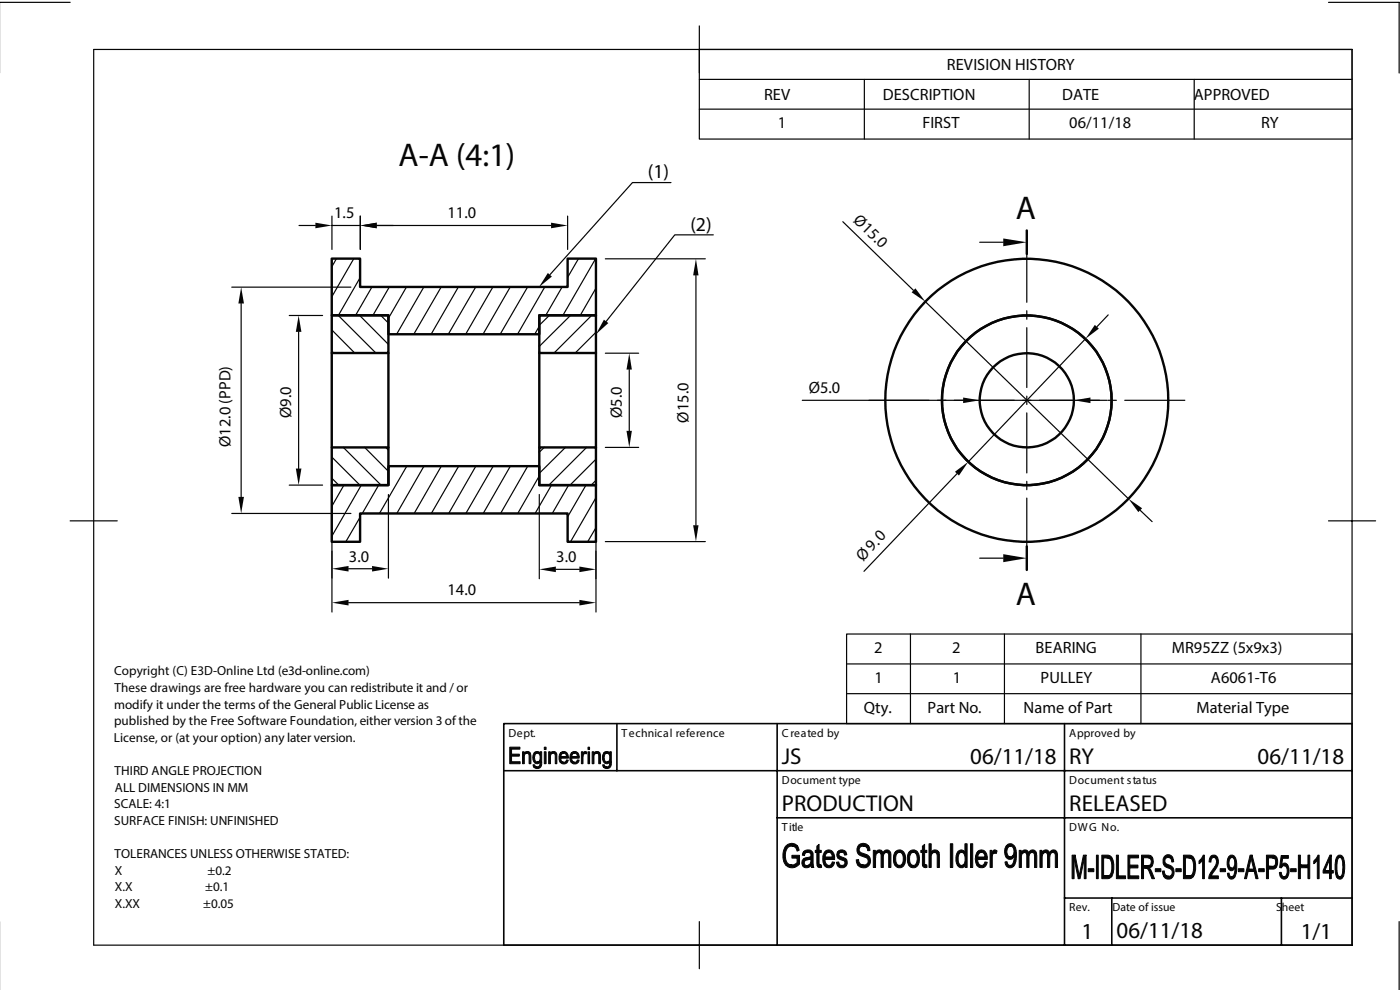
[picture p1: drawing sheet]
<svg xmlns="http://www.w3.org/2000/svg" width="297mm" height="210mm" viewBox="0 0 297 210" stroke-linecap="round" stroke-linejoin="round" font-family="sans-serif">
<!-- layer: Layer 1 -->
<g fill="none" stroke="#050504" stroke-width=".51">
<path d="M70.4 54.9h6v6h44v-6h6v12h-12v4h-32v-4h-12zM70.4 66.9h12v8h-12zM70.4 74.9v20M82.4 74.9v20M114.4 74.9v20M114.4 66.9h12v8h-12zM126.4 74.9v20M70.4 94.9h12v8h-12zM114.4 94.9h12v8h-12zM70.4 102.9h12v-4h32v4h12v12h-6v-6h-44v6h-6z"/>
<circle cx="217.8" cy="84.9" r="18"/>
<circle cx="217.8" cy="84.9" r="10"/>
<circle cx="217.8" cy="84.9" r="30"/>
</g>
<path d="M-.1 .5h15M19.9 10.5h266.9v190h-266.9zM148.4 5.5v10M281.8 .5h15v15M14.9 110.5h10M281.8 110.5h10M148.4 195.5v10M296.8 195.5v14.6" fill="none" stroke="#050504" stroke-width=".25"/>
<path d="M106.9 153.5h179.9v47h-179.9zM130.9 153.5v10M164.9 153.5v47M225.8 153.5v47M106.9 163.5h179.9M164.9 173.5h121.9M225.8 190.5h61M235.9 190.5v10M271.8 190.5v10" fill="none" stroke="#050504" stroke-width=".34"/>
<path d="M229.8 181.4h.6l-.4 .8-.9 4.2h-.4z" fill-rule="evenodd" fill="#050504"/>
<path d="M229.8 181.4h.6l-.4 .8-.9 4.2h-.4zM230.4 181.4v5h-.4v-4.2z" fill="none" stroke="#050504" stroke-width=".21"/>
<path d="M230.2 181.4v5" fill="none" stroke="#050504" stroke-width=".38"/>
<path d="M227.4 181.4h.7l-.2 .8v4.2h-.5z" fill-rule="evenodd" fill="#050504"/>
<path d="M227.4 181.4h.7l-.2 .8v4.2h-.5z" fill="none" stroke="#050504" stroke-width=".21"/>
<path d="M228.1 181.4l.9 4.3-.3 .7-.8-4.2z" fill-rule="evenodd" fill="#050504"/>
<path d="M228.1 181.4l.9 4.3-.3 .7-.8-4.2z" fill="none" stroke="#050504" stroke-width=".21"/>
<g fill="#050504" stroke="#050504" stroke-width=".21">
<path d="M230.9 184.3h1.2v.6h-1.2z" fill-rule="evenodd"/>
<path d="M232.6 181.4h.4v5h-.4z" fill-rule="evenodd"/>
</g>
<path d="M234.8 182l1.1-.1 .4 1.4-.1 1.7-.3 .8h-1.8h.7a.99 .99 0 0 0 1-1.2l.1-.6a2 2 0 0 0-.7-2z" fill-rule="evenodd" fill="#050504"/>
<path d="M234.8 182l1.1-.1 .4 1.4-.1 1.7-.3 .8h-1.8h.7a.99 .99 0 0 0 1-1.2l.1-.6a2 2 0 0 0-.7-2z" fill="none" stroke="#050504" stroke-width=".21"/>
<path d="M233.7 181.4h1.4l.8 .5-1.8 .1v3.8h1.8l-.6 .5-1.6 .1z" fill-rule="evenodd" fill="#050504"/>
<path d="M233.7 181.4h1.4l.8 .5-1.8 .1v3.8h1.8l-.6 .5-1.6 .1z" fill="none" stroke="#050504" stroke-width=".21"/>
<path d="M236.8 181.4h.5v4.4h1.5v.6h-2z" fill-rule="evenodd" fill="#050504"/>
<path d="M236.8 181.4h.5v4.4h1.5v.6h-2z" fill="none" stroke="#050504" stroke-width=".21"/>
<path d="M239.3 181.4h2.2v.6h-1.8v1.5h1.7v.6h-1.7v1.7h1.9v.6h-2.3z" fill-rule="evenodd" fill="#050504"/>
<path d="M239.3 181.4h2.2v.6h-1.8v1.5h1.7v.6h-1.7v1.7h1.9v.6h-2.3z" fill="none" stroke="#050504" stroke-width=".21"/>
<path d="M243.1 184.2l.7-.1 .2 .3 .9 2h-.5l-.4-1a1.2 1.2 0 0 0-.9-1.2z" fill-rule="evenodd" fill="#050504"/>
<path d="M243.1 184.2l.7-.1 .2 .3 .9 2h-.5l-.4-1a1.2 1.2 0 0 0-.9-1.2z" fill="none" stroke="#050504" stroke-width=".21"/>
<path d="M243.6 181.9h.9l.2 1-.2 .7h-1.9h.9a.83 .83 0 0 0 .7-.8 .83 .83 0 0 0-.6-.9z" fill-rule="evenodd" fill="#050504"/>
<path d="M243.6 181.9h.9l.2 1-.2 .7h-1.9h.9a.83 .83 0 0 0 .7-.8 .83 .83 0 0 0-.6-.9z" fill="none" stroke="#050504" stroke-width=".21"/>
<path d="M242.2 181.4h1.7l.6 .5h-1.9v1.7h1.9l-.6 .5-1.3 .1v2.2h-.4z" fill-rule="evenodd" fill="#050504"/>
<path d="M242.2 181.4h1.7l.6 .5h-1.9v1.7h1.9l-.6 .5-1.3 .1v2.2h-.4z" fill="none" stroke="#050504" stroke-width=".21"/>
<path d="M245.1 184.3h1.2v.6h-1.2z" fill-rule="evenodd" fill="#050504" stroke="#050504" stroke-width=".21"/>
<path d="M246.6 184.8l.4-.1a.97 .97 0 0 0 .9 1.2h-1z" fill-rule="evenodd" fill="#050504"/>
<path d="M246.6 184.8l.4-.1a.97 .97 0 0 0 .9 1.2h-1z" fill="none" stroke="#050504" stroke-width=".21"/>
<path d="M247.8 181.9h1l.2 .9-.4 .1-.2-.7z" fill-rule="evenodd" fill="#050504"/>
<path d="M247.8 181.9h1l.2 .9-.4 .1-.2-.7z" fill="none" stroke="#050504" stroke-width=".21"/>
<path d="M247.1 181.6a1.04 1.04 0 0 1 1.7 .3h-1a.79 .79 0 0 0-.7 .8 .79 .79 0 0 0 .9 .8 1.6 1.6 0 0 1 1.1 1.4 1.6 1.6 0 0 1-1 1.6l-.6-.1-.6-.5h1a.89 .89 0 0 0 .8-1 .89 .89 0 0 0-.9-.8 1.53 1.53 0 0 1-.7-2.5z" fill-rule="evenodd" fill="#050504"/>
<path d="M247.1 181.6a1.04 1.04 0 0 1 1.7 .3h-1a.79 .79 0 0 0-.7 .8 .79 .79 0 0 0 .9 .8 1.6 1.6 0 0 1 1.1 1.4 1.6 1.6 0 0 1-1 1.6l-.6-.1-.6-.5h1a.89 .89 0 0 0 .8-1 .89 .89 0 0 0-.9-.8 1.53 1.53 0 0 1-.7-2.5z" fill="none" stroke="#050504" stroke-width=".21"/>
<path d="M249.4 184.3h1.2v.6h-1.2z" fill-rule="evenodd" fill="#050504" stroke="#050504" stroke-width=".21"/>
<path d="M252.2 182l1-.1 .4 1.4v1.1l-.3 1.3-.1 .1h-1.7h.7a1.03 1.03 0 0 0 1-1.4v-.2a1.9 1.9 0 0 0-.8-2.2z" fill-rule="evenodd" fill="#050504"/>
<path d="M252.2 182l1-.1 .4 1.4v1.1l-.3 1.3-.1 .1h-1.7h.7a1.03 1.03 0 0 0 1-1.4v-.2a1.9 1.9 0 0 0-.8-2.2z" fill="none" stroke="#050504" stroke-width=".21"/>
<path d="M251.1 181.4h1.4l.7 .5-1.7 .1v3.8h1.7l-.6 .5-1.5 .1z" fill-rule="evenodd" fill="#050504"/>
<path d="M251.1 181.4h1.4l.7 .5-1.7 .1v3.8h1.7l-.6 .5-1.5 .1z" fill="none" stroke="#050504" stroke-width=".21"/>
<path d="M254.4 182.6l.2-.2 .5 .1-.7 .7z" fill-rule="evenodd" fill="#050504"/>
<path d="M254.4 182.6l.2-.2 .5 .1-.7 .7z" fill="none" stroke="#050504" stroke-width=".21"/>
<path d="M255.2 181.4h.3v5h-.4v-3.9l-.5-.1z" fill-rule="evenodd" fill="#050504"/>
<path d="M255.2 181.4h.3v5h-.4v-3.9l-.5-.1z" fill="none" stroke="#050504" stroke-width=".21"/>
<path d="M257.5 181.9h.8a3.4 3.4 0 0 1-1.1 3.4l-.3 .5h1.6v.6h-2.1a6.4 6.4 0 0 1 1.5-2.9 1.09 1.09 0 0 0-.4-1.6z" fill-rule="evenodd" fill="#050504"/>
<path d="M257.5 181.9h.8a3.4 3.4 0 0 1-1.1 3.4l-.3 .5h1.6v.6h-2.1a6.4 6.4 0 0 1 1.5-2.9 1.09 1.09 0 0 0-.4-1.6z" fill="none" stroke="#050504" stroke-width=".21"/>
<path d="M257 181.5a.85 .85 0 0 1 1.3 .4h-1.1l-.2 .3-.1 .7-.4-.1 .1-.6z" fill-rule="evenodd" fill="#050504"/>
<path d="M257 181.5a.85 .85 0 0 1 1.3 .4h-1.1l-.2 .3-.1 .7-.4-.1 .1-.6z" fill="none" stroke="#050504" stroke-width=".21"/>
<path d="M258.8 184.3h1.2v.6h-1.2z" fill-rule="evenodd" fill="#050504" stroke="#050504" stroke-width=".21"/>
<path d="M260.4 185.2h.4l.1 .6 .2 .2h.9a.83 .83 0 0 1-1 .4 .83 .83 0 0 1-.6-.9z" fill-rule="evenodd" fill="#050504"/>
<path d="M260.4 185.2h.4l.1 .6 .2 .2h.9a.83 .83 0 0 1-1 .4 .83 .83 0 0 1-.6-.9z" fill="none" stroke="#050504" stroke-width=".21"/>
<path d="M260.6 184.3l1.4-.2a.73 .73 0 0 1-.6 .6 .73 .73 0 0 1-.8-.4z" fill-rule="evenodd" fill="#050504"/>
<path d="M260.6 184.3l1.4-.2a.73 .73 0 0 1-.6 .6 .73 .73 0 0 1-.8-.4z" fill="none" stroke="#050504" stroke-width=".21"/>
<path d="M260.6 181.9h.7a1.38 1.38 0 0 0 0 2.2l-.7 .2a2.78 2.78 0 0 1 0-2.4z" fill-rule="evenodd" fill="#050504"/>
<path d="M260.6 181.9h.7a1.38 1.38 0 0 0 0 2.2l-.7 .2a2.78 2.78 0 0 1 0-2.4z" fill="none" stroke="#050504" stroke-width=".21"/>
<path d="M260.9 181.5a.99 .99 0 0 1 1.4 1.1v2.6l-.3 .8h-.7a1.76 1.76 0 0 0 .7-1.9l-.4-.1a1.44 1.44 0 0 0-.3-2.1h-.7z" fill-rule="evenodd" fill="#050504"/>
<path d="M260.9 181.5a.99 .99 0 0 1 1.4 1.1v2.6l-.3 .8h-.7a1.76 1.76 0 0 0 .7-1.9l-.4-.1a1.44 1.44 0 0 0-.3-2.1h-.7z" fill="none" stroke="#050504" stroke-width=".21"/>
<path d="M262.7 184.3h1.2v.6h-1.2z" fill-rule="evenodd" fill="#050504" stroke="#050504" stroke-width=".21"/>
<path d="M265.2 181.4h.4l-.7 3 1.2 .5h-1.3l-.4 1.5h-.4z" fill-rule="evenodd" fill="#050504"/>
<path d="M265.2 181.4h.4l-.7 3 1.2 .5h-1.3l-.4 1.5h-.4z" fill="none" stroke="#050504" stroke-width=".21"/>
<path d="M265.6 181.4l1.3 5h-.5l-.3-1.5-1.2-.5h1.1l-.6-2.4z" fill-rule="evenodd" fill="#050504"/>
<path d="M265.6 181.4l1.3 5h-.5l-.3-1.5-1.2-.5h1.1l-.6-2.4z" fill="none" stroke="#050504" stroke-width=".21"/>
<path d="M267 184.3h1.2v.6h-1.2z" fill-rule="evenodd" fill="#050504" stroke="#050504" stroke-width=".21"/>
<path d="M269.9 182l1-.1 .1 .6-.2 1.3h-1.7h.8a.91 .91 0 0 0 .7-.9 .91 .91 0 0 0-.7-.9z" fill-rule="evenodd" fill="#050504"/>
<path d="M269.9 182l1-.1 .1 .6-.2 1.3h-1.7h.8a.91 .91 0 0 0 .7-.9 .91 .91 0 0 0-.7-.9z" fill="none" stroke="#050504" stroke-width=".21"/>
<path d="M268.7 181.4h1.5l.5 .2 .2 .3-1.8 .1v1.8h1.7l-.4 .5-1.3 .1v2h-.4z" fill-rule="evenodd" fill="#050504"/>
<path d="M268.7 181.4h1.5l.5 .2 .2 .3-1.8 .1v1.8h1.7l-.4 .5-1.3 .1v2h-.4z" fill="none" stroke="#050504" stroke-width=".21"/>
<path d="M271.4 185.1l.4-.1 .3 .9 1.1 .1a.89 .89 0 0 1-1.1 .4 .89 .89 0 0 1-.6-.9z" fill-rule="evenodd" fill="#050504"/>
<path d="M271.4 185.1l.4-.1 .3 .9 1.1 .1a.89 .89 0 0 1-1.1 .4 .89 .89 0 0 1-.6-.9z" fill="none" stroke="#050504" stroke-width=".21"/>
<path d="M272.4 183.6h.8a2.45 2.45 0 0 1 0 2.4h-.8a1.23 1.23 0 0 0 .6-1.8l-.2-.4z" fill-rule="evenodd" fill="#050504"/>
<path d="M272.4 183.6h.8a2.45 2.45 0 0 1 0 2.4h-.8a1.23 1.23 0 0 0 .6-1.8l-.2-.4z" fill="none" stroke="#050504" stroke-width=".21"/>
<path d="M272.1 183.3l.6-.2 .4 .3h-1.2z" fill="#050504"/>
<path d="M272.1 183.3l.6-.2 .4 .3h-1.2z" fill="none" stroke="#050504" stroke-width=".21"/>
<path d="M271.8 181.5h1.5v.6h-1.2l-.2 1.3h1.2l.1 .2h-1l-.4 .5-.3-.1z" fill-rule="evenodd" fill="#050504"/>
<path d="M271.8 181.5h1.5v.6h-1.2l-.2 1.3h1.2l.1 .2h-1l-.4 .5-.3-.1z" fill="none" stroke="#050504" stroke-width=".21"/>
<path d="M273.8 184.3h1.2v.6h-1.2z" fill-rule="evenodd" fill="#050504" stroke="#050504" stroke-width=".21"/>
<path d="M277.5 181.4h.4v5h-.4v-2.3l-1.6-.6h1.6z" fill-rule="evenodd" fill="#050504"/>
<path d="M277.5 181.4h.4v5h-.4v-2.3l-1.6-.6h1.6z" fill="none" stroke="#050504" stroke-width=".21"/>
<path d="M275.4 181.4h.5v2.1l1.6 .6h-1.6v2.3h-.5z" fill-rule="evenodd" fill="#050504"/>
<path d="M275.4 181.4h.5v2.1l1.6 .6h-1.6v2.3h-.5z" fill="none" stroke="#050504" stroke-width=".21"/>
<path d="M278.7 182.6l.2-.2 .6 .1-.8 .7z" fill-rule="evenodd" fill="#050504"/>
<path d="M278.7 182.6l.2-.2 .6 .1-.8 .7z" fill="none" stroke="#050504" stroke-width=".21"/>
<path d="M279.6 181.4h.2v5h-.3v-3.9l-.6-.1z" fill-rule="evenodd" fill="#050504"/>
<path d="M279.6 181.4h.2v5h-.3v-3.9l-.6-.1z" fill="none" stroke="#050504" stroke-width=".21"/>
<path d="M282.1 181.4h.3l-1.3 3.3h1.8v.5h-.5v1.2h-.4v-1.2h-1.3v-.5z" fill-rule="evenodd" fill="#050504"/>
<path d="M282.1 181.4h.3l-1.3 3.3h1.8v.5h-.5v1.2h-.4v-1.2h-1.3v-.5z" fill="none" stroke="#050504" stroke-width=".21"/>
<path d="M282.4 181.4v3.3h-1.3h.9v-2.3z" fill-rule="evenodd" fill="#050504"/>
<path d="M282.4 181.4v3.3h-1.3h.9v-2.3z" fill="none" stroke="#050504" stroke-width=".21"/>
<path d="M284.2 181.9l.8 .1 .3 1.3-.1 1.4a1.51 1.51 0 0 1-1 1.8l-.5-.2-.1-.3h.6a1.37 1.37 0 0 0 .6-1.6l.1-.5a2.57 2.57 0 0 0-.5-2z" fill-rule="evenodd" fill="#050504"/>
<path d="M284.2 181.9l.8 .1 .3 1.3-.1 1.4a1.51 1.51 0 0 1-1 1.8l-.5-.2-.1-.3h.6a1.37 1.37 0 0 0 .6-1.6l.1-.5a2.57 2.57 0 0 0-.5-2z" fill="none" stroke="#050504" stroke-width=".21"/>
<path d="M283.8 181.5l.6-.1 .5 .5h-.7a1.6 1.6 0 0 0-.6 1.7v.3a2.57 2.57 0 0 0 .5 2.1h.1h-.6l-.2-.2-.2-1.3 .1-1.3a2.26 2.26 0 0 1 .5-1.7z" fill-rule="evenodd" fill="#050504"/>
<path d="M283.8 181.5l.6-.1 .5 .5h-.7a1.6 1.6 0 0 0-.6 1.7v.3a2.57 2.57 0 0 0 .5 2.1h.1h-.6l-.2-.2-.2-1.3 .1-1.3a2.26 2.26 0 0 1 .5-1.7z" fill="none" stroke="#050504" stroke-width=".21"/>
<path d="M168 181.4h1.6v1.9a1.96 1.96 0 0 1-2.9 .3l1.6-.1 .8-.5v-1h-1.1z" fill-rule="evenodd" fill="#050504"/>
<path d="M168 181.4h1.6v1.9a1.96 1.96 0 0 1-2.9 .3l1.6-.1 .8-.5v-1h-1.1z" fill="none" stroke="#050504" stroke-width=".21"/>
<path d="M168 179.5l1.2-.1 .3 1-.4 .1-.2-.5-.3-.4z" fill-rule="evenodd" fill="#050504"/>
<path d="M168 179.5l1.2-.1 .3 1-.4 .1-.2-.5-.3-.4z" fill="none" stroke="#050504" stroke-width=".21"/>
<path d="M166.9 179.3a1.64 1.64 0 0 1 2.3 .1l-1.2 .1a1.71 1.71 0 0 0-1.4 2.1 1.5 1.5 0 0 0 1.4 1.9l-1.3 .1a3.6 3.6 0 0 1 .2-4.3z" fill-rule="evenodd" fill="#050504"/>
<path d="M166.9 179.3a1.64 1.64 0 0 1 2.3 .1l-1.2 .1a1.71 1.71 0 0 0-1.4 2.1 1.5 1.5 0 0 0 1.4 1.9l-1.3 .1a3.6 3.6 0 0 1 .2-4.3z" fill="none" stroke="#050504" stroke-width=".21"/>
<path d="M171.2 183.6h.9z" fill="#050504"/>
<path d="M171.2 183.6h.9z" fill="none" stroke="#050504" stroke-width=".21"/>
<path d="M170.4 182.2l.1-.1 1.5 .1-.5 .2a.66 .66 0 0 0-.8 .4 .66 .66 0 0 0 .3 .8h1a1.06 1.06 0 0 1-1.6 .2 1.06 1.06 0 0 1 0-1.6z" fill-rule="evenodd" fill="#050504"/>
<path d="M170.4 182.2l.1-.1 1.5 .1-.5 .2a.66 .66 0 0 0-.8 .4 .66 .66 0 0 0 .3 .8h1a1.06 1.06 0 0 1-1.6 .2 1.06 1.06 0 0 1 0-1.6z" fill="none" stroke="#050504" stroke-width=".21"/>
<path d="M170.4 180.8h1a.65 .65 0 0 0-.7 .7l-.5-.1z" fill-rule="evenodd" fill="#050504"/>
<path d="M170.4 180.8h1a.65 .65 0 0 0-.7 .7l-.5-.1z" fill="none" stroke="#050504" stroke-width=".21"/>
<path d="M170.5 180.7a1.15 1.15 0 0 1 1.4-.4 1.15 1.15 0 0 1 .6 1.3v1.6l.2 .8h-.6v-.4h-.6l.4-.4 .1-1-1.5-.1 .8-.2a.56 .56 0 0 0 .7-.5 .56 .56 0 0 0-.6-.6h-1z" fill-rule="evenodd" fill="#050504"/>
<path d="M170.5 180.7a1.15 1.15 0 0 1 1.4-.4 1.15 1.15 0 0 1 .6 1.3v1.6l.2 .8h-.6v-.4h-.6l.4-.4 .1-1-1.5-.1 .8-.2a.56 .56 0 0 0 .7-.5 .56 .56 0 0 0-.6-.6h-1z" fill="none" stroke="#050504" stroke-width=".21"/>
<path d="M173.3 183.5h.9l.1 .5h-.2a.56 .56 0 0 1-.8-.5z" fill-rule="evenodd" fill="#050504"/>
<path d="M173.3 183.5h.9l.1 .5h-.2a.56 .56 0 0 1-.8-.5z" fill="none" stroke="#050504" stroke-width=".21"/>
<path d="M173.3 179.5l.5-.4v1.3h.4v.4h-.4v2.4v.2l.3 .1h-.8v-2.7h-.3v-.4h.3z" fill-rule="evenodd" fill="#050504"/>
<path d="M173.3 179.5l.5-.4v1.3h.4v.4h-.4v2.4v.2l.3 .1h-.8v-2.7h-.3v-.4h.3z" fill="none" stroke="#050504" stroke-width=".21"/>
<path d="M174.9 183.6h1.1l.4-.4 .2-.4 .5 .1a1.2 1.2 0 0 1-.9 1.1 1.2 1.2 0 0 1-1.3-.4z" fill-rule="evenodd" fill="#050504"/>
<path d="M174.9 183.6h1.1l.4-.4 .2-.4 .5 .1a1.2 1.2 0 0 1-.9 1.1 1.2 1.2 0 0 1-1.3-.4z" fill="none" stroke="#050504" stroke-width=".21"/>
<path d="M174.9 180.8h.9l-.5 .3-.3 .8h2.1v.4h-2.1l.2 .9 .6 .4h-.9a2.81 2.81 0 0 1 0-2.8z" fill-rule="evenodd" fill="#050504"/>
<path d="M174.9 180.8h.9l-.5 .3-.3 .8h2.1v.4h-2.1l.2 .9 .6 .4h-.9a2.81 2.81 0 0 1 0-2.8z" fill="none" stroke="#050504" stroke-width=".21"/>
<path d="M175.2 180.5a1.28 1.28 0 0 1 1.4 .1 1.28 1.28 0 0 1 .5 1.3h-2.1h1.6l-.1-.6-.3-.4-1.3-.1z" fill-rule="evenodd" fill="#050504"/>
<path d="M175.2 180.5a1.28 1.28 0 0 1 1.4 .1 1.28 1.28 0 0 1 .5 1.3h-2.1h1.6l-.1-.6-.3-.4-1.3-.1z" fill="none" stroke="#050504" stroke-width=".21"/>
<path d="M177.4 182.9l.5-.1v.2a.65 .65 0 0 0 .7 .6h-.9z" fill-rule="evenodd" fill="#050504"/>
<path d="M177.4 182.9l.5-.1v.2a.65 .65 0 0 0 .7 .6h-.9z" fill="none" stroke="#050504" stroke-width=".21"/>
<path d="M177.7 180.8h.9a.48 .48 0 0 0-.6 .4 .48 .48 0 0 0 .5 .5 1.24 1.24 0 0 1 1.2 1.6 1.14 1.14 0 0 1-2 .3h.9a.6 .6 0 0 0 .7-.7 .6 .6 0 0 0-.8-.5 1.12 1.12 0 0 1-.8-1.6z" fill-rule="evenodd" fill="#050504"/>
<path d="M177.7 180.8h.9a.48 .48 0 0 0-.6 .4 .48 .48 0 0 0 .5 .5 1.24 1.24 0 0 1 1.2 1.6 1.14 1.14 0 0 1-2 .3h.9a.6 .6 0 0 0 .7-.7 .6 .6 0 0 0-.8-.5 1.12 1.12 0 0 1-.8-1.6z" fill="none" stroke="#050504" stroke-width=".21"/>
<path d="M177.9 180.5a1.13 1.13 0 0 1 1.7 .8l-.4 .1a.58 .58 0 0 0-.6-.6h-.9z" fill-rule="evenodd" fill="#050504"/>
<path d="M177.9 180.5a1.13 1.13 0 0 1 1.7 .8l-.4 .1a.58 .58 0 0 0-.6-.6h-.9z" fill="none" stroke="#050504" stroke-width=".21"/>
<path d="M181.6 182.4l.5-.1a1.09 1.09 0 0 0 1.1 1.2h-1.2z" fill-rule="evenodd" fill="#050504"/>
<path d="M181.6 182.4l.5-.1a1.09 1.09 0 0 0 1.1 1.2h-1.2z" fill="none" stroke="#050504" stroke-width=".21"/>
<path d="M183.2 179.5h1.1l.3 .9-.5 .1-.3-.8z" fill-rule="evenodd" fill="#050504"/>
<path d="M183.2 179.5h1.1l.3 .9-.5 .1-.3-.8z" fill="none" stroke="#050504" stroke-width=".21"/>
<path d="M182.1 179.3a1.45 1.45 0 0 1 2.2 .2h-1.1a.79 .79 0 0 0-.9 .8 .79 .79 0 0 0 .9 .8 1.52 1.52 0 0 1 1.3 2.2 1.52 1.52 0 0 1-2.5 .2h1.2a.89 .89 0 0 0 1-.9 .89 .89 0 0 0-1-.9 1.48 1.48 0 0 1-1.3-.9 1.48 1.48 0 0 1 .2-1.5z" fill-rule="evenodd" fill="#050504"/>
<path d="M182.1 179.3a1.45 1.45 0 0 1 2.2 .2h-1.1a.79 .79 0 0 0-.9 .8 .79 .79 0 0 0 .9 .8 1.52 1.52 0 0 1 1.3 2.2 1.52 1.52 0 0 1-2.5 .2h1.2a.89 .89 0 0 0 1-.9 .89 .89 0 0 0-1-.9 1.48 1.48 0 0 1-1.3-.9 1.48 1.48 0 0 1 .2-1.5z" fill="none" stroke="#050504" stroke-width=".21"/>
<path d="M186.8 180.9l1.3-.1-.4 .2-.3 .4v2.6h-.5v-2.7z" fill-rule="evenodd" fill="#050504"/>
<path d="M186.8 180.9l1.3-.1-.4 .2-.3 .4v2.6h-.5v-2.7z" fill="none" stroke="#050504" stroke-width=".21"/>
<path d="M185.8 180.8h.7l-.8 .1z" fill="#050504"/>
<path d="M185.8 180.8h.7l-.8 .1z" fill="none" stroke="#050504" stroke-width=".21"/>
<path d="M185.3 180.4h.4v.5h.4l-.3 .7-.1 2.4h-.4z" fill-rule="evenodd" fill="#050504"/>
<path d="M185.3 180.4h.4v.5h.4l-.3 .7-.1 2.4h-.4z" fill="none" stroke="#050504" stroke-width=".21"/>
<path d="M186 180.5l.5-.2a.73 .73 0 0 1 .8 .6l-1.5-.1z" fill-rule="evenodd" fill="#050504"/>
<path d="M186 180.5l.5-.2a.73 .73 0 0 1 .8 .6l-1.5-.1z" fill="none" stroke="#050504" stroke-width=".21"/>
<path d="M187.6 180.5a.9 .9 0 0 1 1.1 0 .9 .9 0 0 1 .3 1v2.5h-.5v-2.6a.45 .45 0 0 0-.4-.6h-.7z" fill-rule="evenodd" fill="#050504"/>
<path d="M187.6 180.5a.9 .9 0 0 1 1.1 0 .9 .9 0 0 1 .3 1v2.5h-.5v-2.6a.45 .45 0 0 0-.4-.6h-.7z" fill="none" stroke="#050504" stroke-width=".21"/>
<path d="M189.8 180.9l1-.1a1.54 1.54 0 0 0-.7 2.2l.3 .4 .4 .2h-.9a3.2 3.2 0 0 1-.1-2.7z" fill-rule="evenodd" fill="#050504"/>
<path d="M189.8 180.9l1-.1a1.54 1.54 0 0 0-.7 2.2l.3 .4 .4 .2h-.9a3.2 3.2 0 0 1-.1-2.7z" fill="none" stroke="#050504" stroke-width=".21"/>
<path d="M189.9 180.7a1.29 1.29 0 0 1 1.6-.2 1.29 1.29 0 0 1 .6 1.5 1.58 1.58 0 0 1-1.5 2.1l-.7-.5h.9a1.65 1.65 0 0 0 .7-2.4l-.6-.4z" fill-rule="evenodd" fill="#050504"/>
<path d="M189.9 180.7a1.29 1.29 0 0 1 1.6-.2 1.29 1.29 0 0 1 .6 1.5 1.58 1.58 0 0 1-1.5 2.1l-.7-.5h.9a1.65 1.65 0 0 0 .7-2.4l-.6-.4z" fill="none" stroke="#050504" stroke-width=".21"/>
<path d="M192.8 180.8h1a1.46 1.46 0 0 0-.8 2l.3 .5 .5 .3h-1a2.89 2.89 0 0 1 0-2.8z" fill-rule="evenodd" fill="#050504"/>
<path d="M192.8 180.8h1a1.46 1.46 0 0 0-.8 2l.3 .5 .5 .3h-1a2.89 2.89 0 0 1 0-2.8z" fill="none" stroke="#050504" stroke-width=".21"/>
<path d="M193.1 180.5a1.36 1.36 0 0 1 1.5 .1 1.36 1.36 0 0 1 .5 1.4 1.75 1.75 0 0 1-1.1 2.1l-.8-.1-.4-.4h1a1.57 1.57 0 0 0 .7-2l-.1-.4-.5-.4h-1.1z" fill-rule="evenodd" fill="#050504"/>
<path d="M193.1 180.5a1.36 1.36 0 0 1 1.5 .1 1.36 1.36 0 0 1 .5 1.4 1.75 1.75 0 0 1-1.1 2.1l-.8-.1-.4-.4h1a1.57 1.57 0 0 0 .7-2l-.1-.4-.5-.4h-1.1z" fill="none" stroke="#050504" stroke-width=".21"/>
<path d="M195.7 183.5h.9l.1 .5-.8-.1z" fill-rule="evenodd" fill="#050504"/>
<path d="M195.7 183.5h.9l.1 .5-.8-.1z" fill="none" stroke="#050504" stroke-width=".21"/>
<path d="M195.7 179.5l.5-.4v1.3h.4v.4h-.4v2.5l.2 .2h-.7v-2.7h-.4v-.4h.4z" fill-rule="evenodd" fill="#050504"/>
<path d="M195.7 179.5l.5-.4v1.3h.4v.4h-.4v2.5l.2 .2h-.7v-2.7h-.4v-.4h.4z" fill="none" stroke="#050504" stroke-width=".21"/>
<path d="M198.3 180.8h.9l.1 3.2h-.5v-2.6a.51 .51 0 0 0-.5-.6z" fill-rule="evenodd" fill="#050504"/>
<path d="M198.3 180.8h.9l.1 3.2h-.5v-2.6a.51 .51 0 0 0-.5-.6z" fill="none" stroke="#050504" stroke-width=".21"/>
<path d="M197.6 180.7a.95 .95 0 0 1 1.6 .1h-1.7z" fill-rule="evenodd" fill="#050504"/>
<path d="M197.6 180.7a.95 .95 0 0 1 1.6 .1h-1.7z" fill="none" stroke="#050504" stroke-width=".21"/>
<path d="M197.1 179h.4v1.8h1.7h-1.1l-.5 .4-.1 2.8h-.4z" fill-rule="evenodd" fill="#050504"/>
<path d="M197.1 179h.4v1.8h1.7h-1.1l-.5 .4-.1 2.8h-.4z" fill="none" stroke="#050504" stroke-width=".21"/>
<path d="M201.6 179h.5v5h-.5z" fill-rule="evenodd" fill="#050504" stroke="#050504" stroke-width=".21"/>
<path d="M203.1 183.6h1.6a.91 .91 0 0 1-1.6 0z" fill-rule="evenodd" fill="#050504"/>
<path d="M203.1 183.6h1.6a.91 .91 0 0 1-1.6 0z" fill="none" stroke="#050504" stroke-width=".21"/>
<path d="M203.1 180.7a.89 .89 0 0 1 1.6 .1h-.7a1.64 1.64 0 0 0-.6 2.2l.3 .5 .3 .1h-.9a3.2 3.2 0 0 1 0-2.9z" fill-rule="evenodd" fill="#050504"/>
<path d="M203.1 180.7a.89 .89 0 0 1 1.6 .1h-.7a1.64 1.64 0 0 0-.6 2.2l.3 .5 .3 .1h-.9a3.2 3.2 0 0 1 0-2.9z" fill="none" stroke="#050504" stroke-width=".21"/>
<path d="M204.7 179h.5v5h-.5v-.4h-.5a1.88 1.88 0 0 0-.1-2.8h-.1h.7z" fill-rule="evenodd" fill="#050504"/>
<path d="M204.7 179h.5v5h-.5v-.4h-.5a1.88 1.88 0 0 0-.1-2.8h-.1h.7z" fill="none" stroke="#050504" stroke-width=".21"/>
<path d="M205.9 179h.5v5h-.5z" fill-rule="evenodd" fill="#050504" stroke="#050504" stroke-width=".21"/>
<path d="M207.3 183.6h1.1l.4-.4 .1-.4 .5 .1a1.2 1.2 0 0 1-.8 1.1 1.2 1.2 0 0 1-1.3-.4z" fill-rule="evenodd" fill="#050504"/>
<path d="M207.3 183.6h1.1l.4-.4 .1-.4 .5 .1a1.2 1.2 0 0 1-.8 1.1 1.2 1.2 0 0 1-1.3-.4z" fill="none" stroke="#050504" stroke-width=".21"/>
<path d="M207.2 180.8h1l-.5 .3-.3 .8h2v.4h-2l.2 .9 .6 .4h-.9a2.81 2.81 0 0 1-.1-2.8z" fill-rule="evenodd" fill="#050504"/>
<path d="M207.2 180.8h1l-.5 .3-.3 .8h2v.4h-2l.2 .9 .6 .4h-.9a2.81 2.81 0 0 1-.1-2.8z" fill="none" stroke="#050504" stroke-width=".21"/>
<path d="M207.6 180.5a1.28 1.28 0 0 1 1.4 .1 1.28 1.28 0 0 1 .4 1.3h-2h1.6l-.1-.6-.3-.4-1.3-.1z" fill-rule="evenodd" fill="#050504"/>
<path d="M207.6 180.5a1.28 1.28 0 0 1 1.4 .1 1.28 1.28 0 0 1 .4 1.3h-2h1.6l-.1-.6-.3-.4-1.3-.1z" fill="none" stroke="#050504" stroke-width=".21"/>
<path d="M210 180.4h.4v.5h.6l-.3 .2-.2 .5v2.4h-.5z" fill-rule="evenodd" fill="#050504"/>
<path d="M210 180.4h.4v.5h.6l-.3 .2-.2 .5v2.4h-.5z" fill="none" stroke="#050504" stroke-width=".21"/>
<path d="M210.7 180.5v-.1a.56 .56 0 0 1 .8 .1l-.2 .6-.9-.2z" fill-rule="evenodd" fill="#050504"/>
<path d="M210.7 180.5v-.1a.56 .56 0 0 1 .8 .1l-.2 .6-.9-.2z" fill="none" stroke="#050504" stroke-width=".21"/>
<path d="M213.2 182.8h.4l.4 .7 1.1 .1a1.06 1.06 0 0 1-1.3 .4 1.06 1.06 0 0 1-.6-1.2z" fill-rule="evenodd" fill="#050504"/>
<path d="M213.2 182.8h.4l.4 .7 1.1 .1a1.06 1.06 0 0 1-1.3 .4 1.06 1.06 0 0 1-.6-1.2z" fill="none" stroke="#050504" stroke-width=".21"/>
<path d="M213.5 181.9l1.7-.3a.95 .95 0 0 1-.8 .7 .95 .95 0 0 1-.9-.4z" fill-rule="evenodd" fill="#050504"/>
<path d="M213.5 181.9l1.7-.3a.95 .95 0 0 1-.8 .7 .95 .95 0 0 1-.9-.4z" fill="none" stroke="#050504" stroke-width=".21"/>
<path d="M213.5 179.4l.9 .1a1.23 1.23 0 0 0-.8 1.1 1.23 1.23 0 0 0 .8 1.2l-.9 .1a2.32 2.32 0 0 1 0-2.5z" fill-rule="evenodd" fill="#050504"/>
<path d="M213.5 179.4l.9 .1a1.23 1.23 0 0 0-.8 1.1 1.23 1.23 0 0 0 .8 1.2l-.9 .1a2.32 2.32 0 0 1 0-2.5z" fill="none" stroke="#050504" stroke-width=".21"/>
<path d="M213.5 179.4a1.17 1.17 0 0 1 1.3-.3 1.17 1.17 0 0 1 .7 1.2l.1 1.3a3.3 3.3 0 0 1-.5 2h-.8a1.61 1.61 0 0 0 .9-1.8v-.2h-.5a1.33 1.33 0 0 0-.3-2.1z" fill-rule="evenodd" fill="#050504"/>
<path d="M213.5 179.4a1.17 1.17 0 0 1 1.3-.3 1.17 1.17 0 0 1 .7 1.2l.1 1.3a3.3 3.3 0 0 1-.5 2h-.8a1.61 1.61 0 0 0 .9-1.8v-.2h-.5a1.33 1.33 0 0 0-.3-2.1z" fill="none" stroke="#050504" stroke-width=".21"/>
<path d="M217.7 180.9l1.3-.1-.5 .3-.2 .5v2.4h-.5v-2.7z" fill-rule="evenodd" fill="#050504"/>
<path d="M217.7 180.9l1.3-.1-.5 .3-.2 .5v2.4h-.5v-2.7z" fill="none" stroke="#050504" stroke-width=".21"/>
<path d="M216.7 180.8h.7l-.8 .1z" fill="#050504"/>
<path d="M216.7 180.8h.7l-.8 .1z" fill="none" stroke="#050504" stroke-width=".21"/>
<path d="M216.2 180.4h.4v.5h.5l-.4 .7v2.4h-.5z" fill-rule="evenodd" fill="#050504"/>
<path d="M216.2 180.4h.4v.5h.5l-.4 .7v2.4h-.5z" fill="none" stroke="#050504" stroke-width=".21"/>
<path d="M216.9 180.5a.84 .84 0 0 1 1.3 .4l-1.5-.1z" fill-rule="evenodd" fill="#050504"/>
<path d="M216.9 180.5a.84 .84 0 0 1 1.3 .4l-1.5-.1z" fill="none" stroke="#050504" stroke-width=".21"/>
<path d="M218.5 180.5a.93 .93 0 0 1 1.1 0 .93 .93 0 0 1 .3 1v2.5h-.4l-.1-2.6a.45 .45 0 0 0-.4-.6h-.7z" fill-rule="evenodd" fill="#050504"/>
<path d="M218.5 180.5a.93 .93 0 0 1 1.1 0 .93 .93 0 0 1 .3 1v2.5h-.4l-.1-2.6a.45 .45 0 0 0-.4-.6h-.7z" fill="none" stroke="#050504" stroke-width=".21"/>
<path d="M222.1 180.9l1.3-.1-.5 .3-.2 .4v2.5h-.5v-2.7z" fill-rule="evenodd" fill="#050504"/>
<path d="M222.1 180.9l1.3-.1-.5 .3-.2 .4v2.5h-.5v-2.7z" fill="none" stroke="#050504" stroke-width=".21"/>
<path d="M221.1 180.8h.7l-.8 .1z" fill="#050504"/>
<path d="M221.1 180.8h.7l-.8 .1z" fill="none" stroke="#050504" stroke-width=".21"/>
<path d="M220.6 180.4h.4v.5h.5l-.4 .8v2.3h-.5z" fill-rule="evenodd" fill="#050504"/>
<path d="M220.6 180.4h.4v.5h.5l-.4 .8v2.3h-.5z" fill="none" stroke="#050504" stroke-width=".21"/>
<path d="M221.4 180.5l.4-.2a.81 .81 0 0 1 .9 .6l-1.6-.1z" fill-rule="evenodd" fill="#050504"/>
<path d="M221.4 180.5l.4-.2a.81 .81 0 0 1 .9 .6l-1.6-.1z" fill="none" stroke="#050504" stroke-width=".21"/>
<path d="M223 180.5a.9 .9 0 0 1 1.1 0 .9 .9 0 0 1 .2 1v2.5h-.4v-2.5a.53 .53 0 0 0-.5-.7h-.7z" fill-rule="evenodd" fill="#050504"/>
<path d="M223 180.5a.9 .9 0 0 1 1.1 0 .9 .9 0 0 1 .2 1v2.5h-.4v-2.5a.53 .53 0 0 0-.5-.7h-.7z" fill="none" stroke="#050504" stroke-width=".21"/>
<path d="M108.1 158.5h2.2v.4h-1.8v1.1h1.7v.4h-1.7v1.2h1.8v.4h-2.2z" fill-rule="evenodd" fill="#050504"/>
<path d="M108.1 158.5h2.2v.4h-1.8v1.1h1.7v.4h-1.7v1.2h1.8v.4h-2.2z" fill="none" stroke="#050504" stroke-width=".21"/>
<path d="M111.2 159.8h.6z" fill="#050504"/>
<path d="M111.2 159.8h.6z" fill="none" stroke="#050504" stroke-width=".21"/>
<path d="M110.8 159.5h.4v.3h.4l-.4 .5v1.7h-.4z" fill-rule="evenodd" fill="#050504"/>
<path d="M110.8 159.5h.4v.3h.4l-.4 .5v1.7h-.4z" fill="none" stroke="#050504" stroke-width=".21"/>
<path d="M111.4 159.6a.8 .8 0 0 1 .9-.1 .8 .8 0 0 1 .3 .9v1.6h-.4v-1.9l-.2-.3h-.8z" fill-rule="evenodd" fill="#050504"/>
<path d="M111.4 159.6a.8 .8 0 0 1 .9-.1 .8 .8 0 0 1 .3 .9v1.6h-.4v-1.9l-.2-.3h-.8z" fill="none" stroke="#050504" stroke-width=".21"/>
<path d="M113.1 162.2l.4 .1 .1 .3 .3 .1h-.7z" fill-rule="evenodd" fill="#050504"/>
<path d="M113.1 162.2l.4 .1 .1 .3 .3 .1h-.7z" fill="none" stroke="#050504" stroke-width=".21"/>
<path d="M113.2 162.7h.7a.74 .74 0 0 0 .7-1h.3a1 1 0 0 1-.4 1.2 1 1 0 0 1-1.3-.2z" fill-rule="evenodd" fill="#050504"/>
<path d="M113.2 162.7h.7a.74 .74 0 0 0 .7-1h.3a1 1 0 0 1-.4 1.2 1 1 0 0 1-1.3-.2z" fill="none" stroke="#050504" stroke-width=".21"/>
<path d="M113.3 159.7l.7 .1a1.13 1.13 0 0 0-.4 1.7l1.3 .2h-.3a.88 .88 0 0 1-1.1 .2 .88 .88 0 0 1-.4-1v-.6z" fill-rule="evenodd" fill="#050504"/>
<path d="M113.3 159.7l.7 .1a1.13 1.13 0 0 0-.4 1.7l1.3 .2h-.3a.88 .88 0 0 1-1.1 .2 .88 .88 0 0 1-.4-1v-.6z" fill="none" stroke="#050504" stroke-width=".21"/>
<path d="M114.2 159.8h.4v-.3h.3v2.2l-.9-.1a1.05 1.05 0 0 0 .4-1.7z" fill-rule="evenodd" fill="#050504"/>
<path d="M114.2 159.8h.4v-.3h.3v2.2l-.9-.1a1.05 1.05 0 0 0 .4-1.7z" fill="none" stroke="#050504" stroke-width=".21"/>
<path d="M113.5 159.5l.6-.1 .5 .4-1.3-.1z" fill-rule="evenodd" fill="#050504"/>
<path d="M113.5 159.5l.6-.1 .5 .4-1.3-.1z" fill="none" stroke="#050504" stroke-width=".21"/>
<g fill="#050504" stroke="#050504" stroke-width=".21">
<path d="M115.5 159.5h.3v2.5h-.3z" fill-rule="evenodd"/>
<path d="M115.5 158.5h.3v.5h-.3z" fill-rule="evenodd"/>
</g>
<path d="M116.7 159.8h.6z" fill="#050504"/>
<path d="M116.7 159.8h.6z" fill="none" stroke="#050504" stroke-width=".21"/>
<path d="M116.4 159.5h.3v.3h.4l-.3 .5v1.7h-.4z" fill-rule="evenodd" fill="#050504"/>
<path d="M116.4 159.5h.3v.3h.4l-.3 .5v1.7h-.4z" fill="none" stroke="#050504" stroke-width=".21"/>
<path d="M116.9 159.6a.77 .77 0 0 1 .9-.1 .77 .77 0 0 1 .3 .9v1.6h-.3v-1.9l-.3-.3h-.7z" fill-rule="evenodd" fill="#050504"/>
<path d="M116.9 159.6a.77 .77 0 0 1 .9-.1 .77 .77 0 0 1 .3 .9v1.6h-.3v-1.9l-.3-.3h-.7z" fill="none" stroke="#050504" stroke-width=".21"/>
<path d="M118.9 161.7h1l.3-.5h.3a.97 .97 0 0 1-.7 .8 .97 .97 0 0 1-.9-.3z" fill-rule="evenodd" fill="#050504"/>
<path d="M118.9 161.7h1l.3-.5h.3a.97 .97 0 0 1-.7 .8 .97 .97 0 0 1-.9-.3z" fill="none" stroke="#050504" stroke-width=".21"/>
<path d="M118.9 159.8h.7l-.5 .2-.1 .5h1.5l.1 .1v.2h-1.6l.1 .7 .5 .2h-.7a1.99 1.99 0 0 1 0-1.9z" fill-rule="evenodd" fill="#050504"/>
<path d="M118.9 159.8h.7l-.5 .2-.1 .5h1.5l.1 .1v.2h-1.6l.1 .7 .5 .2h-.7a1.99 1.99 0 0 1 0-1.9z" fill="none" stroke="#050504" stroke-width=".21"/>
<path d="M118.9 159.8a.96 .96 0 0 1 1.1-.3 .96 .96 0 0 1 .5 1h-1.5h1.2l-.1-.5-.4-.2z" fill-rule="evenodd" fill="#050504"/>
<path d="M118.9 159.8a.96 .96 0 0 1 1.1-.3 .96 .96 0 0 1 .5 1h-1.5h1.2l-.1-.5-.4-.2z" fill="none" stroke="#050504" stroke-width=".21"/>
<path d="M121.2 161.7h.8l.5-.5h.4a.97 .97 0 0 1-.7 .8 .97 .97 0 0 1-1-.3z" fill-rule="evenodd" fill="#050504"/>
<path d="M121.2 161.7h.8l.5-.5h.4a.97 .97 0 0 1-.7 .8 .97 .97 0 0 1-1-.3z" fill="none" stroke="#050504" stroke-width=".21"/>
<path d="M121.2 159.8h.7l-.4 .1-.2 .6h1.6v.3h-1.6l.2 .7 .4 .2h-.7a1.75 1.75 0 0 1 0-1.9z" fill-rule="evenodd" fill="#050504"/>
<path d="M121.2 159.8h.7l-.4 .1-.2 .6h1.6v.3h-1.6l.2 .7 .4 .2h-.7a1.75 1.75 0 0 1 0-1.9z" fill="none" stroke="#050504" stroke-width=".21"/>
<path d="M121.2 159.7a.98 .98 0 0 1 1.1-.2 .98 .98 0 0 1 .6 1h-1.6h1.2v-.1l-.3-.6z" fill-rule="evenodd" fill="#050504"/>
<path d="M121.2 159.7a.98 .98 0 0 1 1.1-.2 .98 .98 0 0 1 .6 1h-1.6h1.2v-.1l-.3-.6z" fill="none" stroke="#050504" stroke-width=".21"/>
<path d="M123.3 159.5h.3v.3h.5l-.4 .5v1.7h-.4z" fill-rule="evenodd" fill="#050504"/>
<path d="M123.3 159.5h.3v.3h.5l-.4 .5v1.7h-.4z" fill="none" stroke="#050504" stroke-width=".21"/>
<path d="M123.8 159.5h.6v.4l-.8-.1z" fill-rule="evenodd" fill="#050504"/>
<path d="M123.8 159.5h.6v.4l-.8-.1zM124.7 159.5h.4v2.5h-.4z" fill="none" stroke="#050504" stroke-width=".21"/>
<path d="M124.9 159.5v2.5" fill="none" stroke="#050504" stroke-width=".34"/>
<path d="M124.7 158.5h.4v.5h-.4z" fill="#050504"/>
<path d="M124.7 158.5h.4v.5h-.4z" fill="none" stroke="#050504" stroke-width=".21"/>
<path d="M126 159.8h.6z" fill="#050504"/>
<path d="M126 159.8h.6z" fill="none" stroke="#050504" stroke-width=".21"/>
<path d="M125.6 159.5h.4v.3h.3l-.3 .5v1.7h-.4z" fill-rule="evenodd" fill="#050504"/>
<path d="M125.6 159.5h.4v.3h.3l-.3 .5v1.7h-.4z" fill="none" stroke="#050504" stroke-width=".21"/>
<path d="M126.1 159.6a.8 .8 0 0 1 1-.1 .8 .8 0 0 1 .3 .9v1.6h-.4v-1.9l-.2-.3h-.8z" fill-rule="evenodd" fill="#050504"/>
<path d="M126.1 159.6a.8 .8 0 0 1 1-.1 .8 .8 0 0 1 .3 .9v1.6h-.4v-1.9l-.2-.3h-.8z" fill="none" stroke="#050504" stroke-width=".21"/>
<path d="M127.9 162.2l.3 .1 .2 .3 .3 .1h-.7z" fill-rule="evenodd" fill="#050504"/>
<path d="M127.9 162.2l.3 .1 .2 .3 .3 .1h-.7z" fill="none" stroke="#050504" stroke-width=".21"/>
<path d="M128 162.7h.7a.77 .77 0 0 0 .6-1h.4a1 1 0 0 1-.4 1.2 1 1 0 0 1-1.3-.2z" fill-rule="evenodd" fill="#050504"/>
<path d="M128 162.7h.7a.77 .77 0 0 0 .6-1h.4a1 1 0 0 1-.4 1.2 1 1 0 0 1-1.3-.2z" fill="none" stroke="#050504" stroke-width=".21"/>
<path d="M128.1 159.7l.7 .1a1.13 1.13 0 0 0-.4 1.7l1.3 .2h-.4a.88 .88 0 0 1-1 .2 .88 .88 0 0 1-.5-1v-.6z" fill-rule="evenodd" fill="#050504"/>
<path d="M128.1 159.7l.7 .1a1.13 1.13 0 0 0-.4 1.7l1.3 .2h-.4a.88 .88 0 0 1-1 .2 .88 .88 0 0 1-.5-1v-.6z" fill="none" stroke="#050504" stroke-width=".21"/>
<path d="M128.9 159.8h.4v-.3h.4v2.2l-.9-.1a1.05 1.05 0 0 0 .3-1.7z" fill-rule="evenodd" fill="#050504"/>
<path d="M128.9 159.8h.4v-.3h.4v2.2l-.9-.1a1.05 1.05 0 0 0 .3-1.7z" fill="none" stroke="#050504" stroke-width=".21"/>
<path d="M128.3 159.5l.6-.1 .4 .4-1.2-.1z" fill-rule="evenodd" fill="#050504"/>
<path d="M128.3 159.5l.6-.1 .4 .4-1.2-.1z" fill="none" stroke="#050504" stroke-width=".21"/>
<g fill="none" stroke="#050504" stroke-width=".25">
<path d="M71.4 54.9l-1 1.7M75 54.9l-4.6 8M76.4 58.8l-4.6 8.1 8 8M122.7 54.9l-2.3 3.9M126.3 54.9l-6.9 12M217.8 51.4v12.7M70.4 74.5l.4 .4M70.4 70l4.9 4.9M76.3 66.9l6.1 6.2M78.9 60.9l-3.5 6M80.8 66.9l1.6 1.6M82.6 60.9l-3.5 6"/>
<path d="M86.2 60.9l-3.8 6.6M89.9 60.9l-5.8 10M93.6 60.9l-5.8 10M97.2 60.9l-5.7 10M100.9 60.9l-5.8 10M104.5 60.9l-5.7 10M108.2 60.9l-5.7 10M111.9 60.9l-5.8 10M114.4 69.2l-1 1.7M115.5 60.9l-5.7 10M116.5 66.9l-2.1 2.1M119.2 60.9l-3.4 6"/>
<path d="M121 66.9l-6.6 6.6M125.5 66.9l-8 8M126.4 70.5l-4.4 4.4M126.4 61.1l-3.3 5.8M217.8 65.9v1.8M217.8 69.5v12.7M70.4 97l5.9 5.9M72.8 94.9l8 8M77.4 94.9l5 5.1M81.9 94.9l.5 .6M82.6 98.9l-.2 .4M86.3 98.9l-5.8 10"/>
<path d="M89.9 98.9l-5.7 10M93.6 98.9l-5.7 10M97.3 98.9l-5.8 10M100.9 98.9l-5.7 10M104.6 98.9l-5.8 10M108.3 98.9l-5.8 10M112 98.9l-5.8 10M115.5 94.9l-1.1 1M120 94.9l-5.6 5.5M124.4 94.9l-8 8M126.4 97.4l-5.5 5.5M184.3 84.9h12.8"/>
<path d="M198.9 84.9h1.7M202.4 84.9h12.8M216.9 84.9h1.8M217.8 87.6v12.7M217.8 84v1.8M220.5 84.9h12.7M235 84.9h1.8M238.6 84.9h12.8M70.4 101.5l1.5 1.4M73 102.9l-2.6 4.5M76.4 109.6l-3 5.3M76.6 102.9l-6.2 10.8"/>
<path d="M80.3 102.9l-3.4 6M114.4 101l-4.6 7.9M117 102.9l-3.5 6M120.6 102.9l-3.4 6M124.3 102.9l-3.9 6.7M126.4 101.9l-1 1M126.4 105.6l-5.3 9.3M126.4 111.9l-1.7 3M207.8 118.4h5M217.8 102.1v1.8M217.8 105.7v12.7"/>
</g>
<path d="M217.8 48.9v5M217.8 115.9v5" fill="none" stroke="#050504" stroke-width=".51"/>
<path d="M212.8 117.6l5 .8-5 .8z" fill="#050504"/>
<path d="M207.8 51.4h5" fill="none" stroke="#050504" stroke-width=".25"/>
<path d="M212.8 50.6l5 .8-5 .8z" fill="#050504"/>
<path d="M170.2 84.9h34.1M207.8 84.9h20.1M231.3 84.9h3.5" fill="none" stroke="#050504" stroke-width=".25"/>
<g fill="#050504">
<path d="M227.9 84.9l3.4-.6v1.2z"/>
<path d="M204.3 84.3l3.5 .6-3.5 .6z"/>
</g>
<path d="M230.3 71.9l-24.9 26.1M235.1 66.8l-2.4 2.5M203 100.5l-19.7 20.7" fill="none" stroke="#050504" stroke-width=".25"/>
<g fill="#050504">
<path d="M232.3 68.9l.8 .8-2.8 2.2z"/>
<path d="M202.6 100.1l2.8-2.1-2 2.9z"/>
</g>
<path d="M178.8 47l15 14.6M196.3 64l43.1 41.8M241.9 108.2l2.5 2.5" fill="none" stroke="#050504" stroke-width=".25"/>
<g fill="#050504">
<path d="M239.4 105.8l2.9 2-.8 .8z"/>
<path d="M194.2 61.2l2.1 2.8-2.9-2z"/>
</g>
<path d="M63.4 47.8h3.5M70.4 45.8v7.1M70.4 47.8h6M76.4 45.8v7.1M79.9 47.8h3.5" fill="none" stroke="#050504" stroke-width=".25"/>
<g fill="#050504">
<path d="M76.4 47.8l3.5-.6v1.2z"/>
<path d="M66.9 47.2l3.5 .6-3.5 .6z"/>
</g>
<path d="M76.4 45.8v7.1M79.9 47.8h37M120.4 45.8v7.1" fill="none" stroke="#050504" stroke-width=".25"/>
<g fill="#050504">
<path d="M76.4 47.8l3.5-.6v1.2z"/>
<path d="M116.9 47.2l3.5 .6-3.5 .6z"/>
</g>
<path d="M70.4 104.9v17.7M82.4 104.9v17.7M73.9 120.6h5" fill="none" stroke="#050504" stroke-width=".25"/>
<g fill="#050504">
<path d="M70.4 120.6l3.5-.5v1.1z"/>
<path d="M78.9 120.1l3.5 .5-3.5 .6z"/>
</g>
<path d="M114.4 104.9v17.9M126.4 104.9v17.9M117.9 120.8h5" fill="none" stroke="#050504" stroke-width=".25"/>
<g fill="#050504">
<path d="M114.4 120.8l3.5-.6v1.2z"/>
<path d="M122.9 120.2l3.5 .6-3.5 .6z"/>
</g>
<path d="M70.4 116.9v12.9M126.4 116.9v12.9M73.9 127.8h49" fill="none" stroke="#050504" stroke-width=".25"/>
<g fill="#050504">
<path d="M70.4 127.8l3.5-.6v1.2z"/>
<path d="M122.9 127.2l3.5 .6-3.5 .6z"/>
</g>
<path d="M61.4 66.9h7M63.4 70.4v29M61.4 102.9h7" fill="none" stroke="#050504" stroke-width=".25"/>
<g fill="#050504">
<path d="M63.4 66.9l.5 3.5h-1.1z"/>
<path d="M62.8 99.4h1.1l-.5 3.5z"/>
</g>
<path d="M128.4 74.9h7.1M133.5 78.4v13M128.4 94.9h7.1" fill="none" stroke="#050504" stroke-width=".25"/>
<g fill="#050504">
<path d="M133.5 74.9l.5 3.5h-1.1z"/>
<path d="M132.9 91.4h1.1l-.5 3.5z"/>
</g>
<path d="M148.4 10.5h138.4v19h-138.4zM148.4 16.8h138.4M183.4 16.8v12.7M218.3 16.8v12.7M253.3 16.8v12.7M148.4 23.1h138.4M179.6 134.5h107.2v19h-107.2zM193.1 134.5v19M213.1 134.5v19M242 134.5v19M179.6 147.1h107.2M179.6 140.8h107.2" fill="none" stroke="#050504" stroke-width=".25"/>
<path d="M116.2 57.9l.9 .8-2.8 2.2z" fill="#050504"/>
<path d="M142.3 38.7h-8.1l-17.6 19.6" fill="none" stroke="#050504" stroke-width=".25"/>
<path d="M128.1 67.8l1 .7-2.7 2.4z" fill="#050504"/>
<path d="M128.4 54.9h21.2M147.6 58.4v53M151.3 49.8h-8.1l-14.6 18.4M128.4 114.9h21.2" fill="none" stroke="#050504" stroke-width=".25"/>
<g fill="#050504">
<path d="M147.6 54.9l.6 3.5h-1.2z"/>
<path d="M147 111.4h1.2l-.6 3.5z"/>
</g>
<path d="M49.2 60.9h25.2M51.2 64.4v41M49.2 108.9h25.2" fill="none" stroke="#050504" stroke-width=".25"/>
<g fill="#050504">
<path d="M51.2 60.9l.6 3.5h-1.2z"/>
<path d="M50.6 105.4h1.2l-.6 3.5z"/>
</g>
<g font-size="7" fill="#050504">
<text x="84.6" y="35.2">A-A (4:1)</text>
<text x="215.5" y="46.4">A</text>
<text x="215.5" y="128.4">A</text>
</g>
<g font-size="4.9" fill="#050504">
<text x="165.8" y="162">JS</text>
<text x="205.8" y="162">06/11/18</text>
<text x="226.8" y="162">RY</text>
<text x="266.8" y="162">06/11/18</text>
<text x="165.8" y="172">PRODUCTION</text>
<text x="226.8" y="172">RELEASED</text>
<text x="229.5" y="199.2">1</text>
<text x="236.8" y="199">06/11/18</text>
<text x="275.9" y="199.1">1/1</text>
</g>
<g font-size="4.2" fill="#050504">
<text x="137.4" y="37.8">(1)</text>
<text x="146.5" y="48.9">(2)</text>
</g>
<g font-size="3.5" fill="#050504">
<text x="200.9" y="14.9">REVISION HISTORY</text>
<text x="162.1" y="21.2">REV</text>
<text x="187.3" y="21.2">DESCRIPTION</text>
<text x="225.3" y="21.2">DATE</text>
<text x="253.2" y="21.2">APPROVED</text>
<text x="165" y="27.2">1</text>
<text x="195.7" y="27.2">FIRST</text>
<text x="226.8" y="27.2">06/11/18</text>
<text x="267.5" y="27.2">RY</text>
<text x="70.9" y="46.3">1.5</text>
<text x="94.9" y="46.3">11.0</text>
<text x="180.9" y="46.8" transform="rotate(44 180.9 46.8)">Ø15.0</text>
<text x="171.6" y="83.3">Ø5.0</text>
<text x="61.7" y="88.7" transform="rotate(-90 61.7 88.7)">Ø9.0</text>
<text x="131.9" y="88.7" transform="rotate(-90 131.9 88.7)">Ø5.0</text>
<text x="146" y="89.7" transform="rotate(-90 146 89.7)">Ø15.0</text>
<text x="48.9" y="94.9" transform="rotate(-90 48.9 94.9)">Ø12.0 (PPD)</text>
<text x="74" y="119.1">3.0</text>
<text x="118" y="119.2">3.0</text>
<text x="183.1" y="119.1" transform="rotate(-46 183.1 119.1)">Ø9.0</text>
<text x="94.9" y="126.3">14.0</text>
<text x="185.4" y="138.5">2</text>
<text x="202" y="138.5">2</text>
<text x="219.7" y="138.5">BEARING</text>
<text x="248.6" y="138.5">MR95ZZ (5x9x3)</text>
<text x="185.5" y="144.9">1</text>
<text x="202.1" y="144.9">1</text>
<text x="220.7" y="144.8">PULLEY</text>
<text x="256.9" y="144.9">A6061-T6</text>
<text x="183.2" y="151.2">Qty.</text>
<text x="196.7" y="151.2">Part No.</text>
<text x="217.1" y="151.2">Name of Part</text>
<text x="253.8" y="151.2">Material Type</text>
</g>
<g font-size="2.8" fill="#050504">
<text x="24.2" y="143.2">Copyright (C) E3D-Online Ltd (e3d-online.com)</text>
<text x="24.3" y="146.8">These drawings are free hardware you can redistribute it and / or</text>
<text x="24.2" y="150.3">modify it under the terms of the General Public License as</text>
<text x="24.2" y="153.8">published by the Free Software Foundation, either version 3 ofthe</text>
<text x="24.2" y="157.4">License, or (at your option) any later version.</text>
<text x="24.3" y="164.4">THIRD ANGLE PROJECTION</text>
<text x="24.4" y="167.9">ALL DIMENSIONS IN MM</text>
<text x="24.2" y="171.5">SCALE: 4:1</text>
<text x="24.2" y="175">SURFACE FINISH: UNFINISHED</text>
<text x="24.3" y="182.1">TOLERANCES UNLESS OTHERWISE STATED:</text>
<text x="24.4" y="185.5">X</text>
<text x="44" y="185.5">±0.2</text>
<text x="24.4" y="189.1">X.X</text>
<text x="43.5" y="189.1">±0.1</text>
<text x="24.4" y="192.6">X.XX</text>
<text x="43.1" y="192.6">±0.05</text>
</g>
<g font-size="2.5" fill="#050504">
<text x="107.8" y="156.3">Dept.</text>
<text x="131.8" y="156.3">Technical reference</text>
<text x="165.8" y="156.3">Created by</text>
<text x="226.8" y="156.3">Approved by</text>
<text x="165.8" y="166.3">Document type</text>
<text x="226.8" y="166.3">Document status</text>
<text x="165.8" y="176.3">Title</text>
<text x="226.8" y="176.3">DWG No.</text>
<text x="226.8" y="193.3">Rev.</text>
<text x="236" y="193.3">Date of issue</text>
<text x="270.7" y="193.3">S</text>
<text x="271.9" y="193.3">heet</text>
</g>
</svg>
